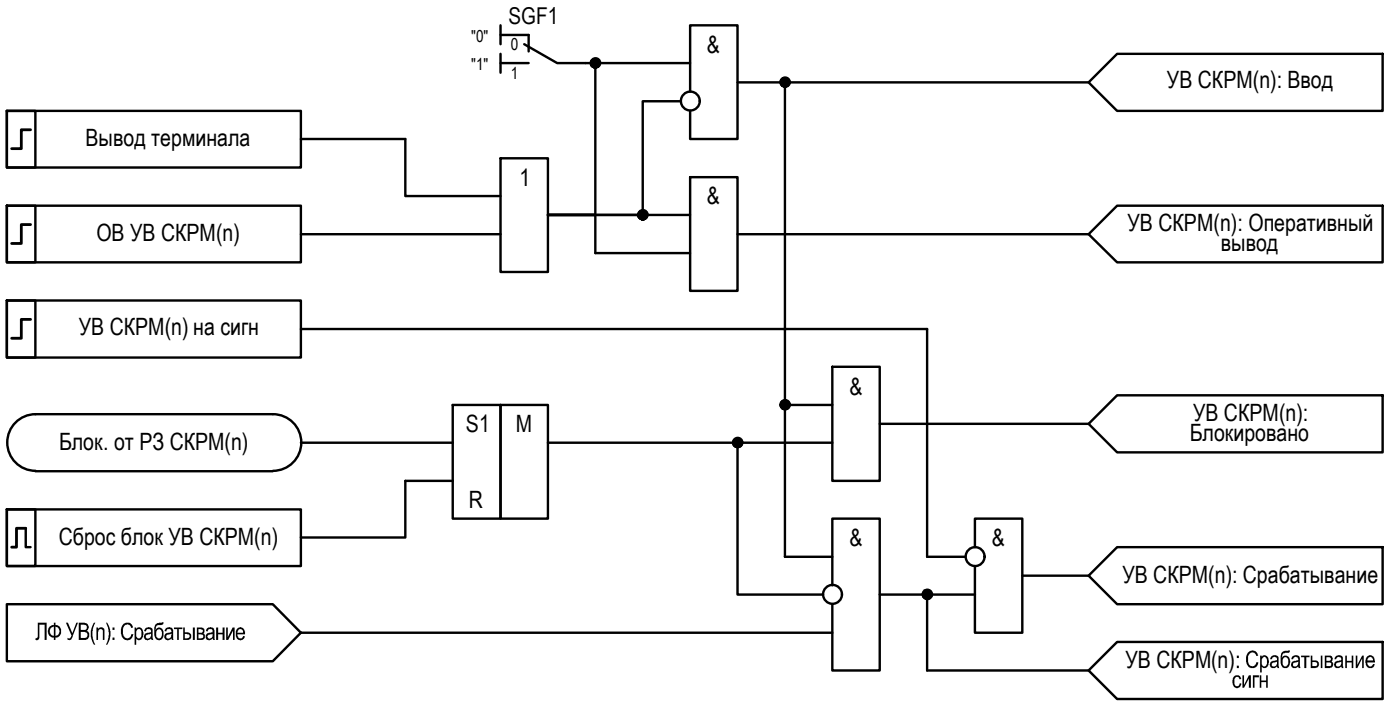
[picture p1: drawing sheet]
<svg xmlns="http://www.w3.org/2000/svg" width="148mm" height="75mm" viewBox="0 0 148 75" stroke-linecap="round" stroke-linejoin="round" font-family="sans-serif">
<g fill="none" stroke="#000" stroke-width=".25">
<path d="M.7 11.7h3v6h-3zM.7 11.7h31v6h-31zM31.7 14.6h11v6.1h10.1M52.8 16.7h4.9v12h-4.9zM52.8 3.7h2.9v1.7M52.8 6.6h2.9M52.8 2.7v2M52.8 5.7v2M55.2 4.7l3.5 1.9h14M62.7 6.6v20.1h10M71.7 10.7h-4v12h-10h15M72.7 9.7v-7h5v11.9h-5v-2.9"/>
<path d="M72.7 18.7h5v12h-5zM77.7 8.7h37M82.7 8.7v50h5M117.7 5.7h28v6h-28l-3-3zM.7 21.7h3v5.9h-3zM.7 21.7h31v5.9h-31zM.7 31.7h3v6h-3zM.7 31.7h31v6h-31zM31.7 24.7h21.1M31.7 34.7h66v24h4M62.7 22.7h-5h5M77.7 24.7h37"/>
<path d="M87.7 38.7h5v12h-5zM117.7 21.7h28v5.9h-28l-3-2.9zM.7 53.7h3v5.9h-3zM.7 53.7h31v5.9h-31zM3.7 43.6h25M3.7 49.7h25M3.7 43.6a2.98 2.98 0 0 0-2.9 3 2.98 2.98 0 0 0 2.9 3M28.8 43.6a2.98 2.98 0 0 1 3 3 2.98 2.98 0 0 1-3 3M31.7 46.7h16M42.7 50.7h5M57.7 46.7h30M82.7 42.7h5"/>
<path d="M92.7 44.7h22M102.7 57.7v-3h5v12h-5v-7.1M114.7 44.7l3-3h28v6h-28zM.7 63.7h28l3 3-3 3h-28zM87.7 61.7v-7h5v16h-5v-7M92.7 62.7h10M97.7 62.7v8h17M107.7 60.7h7M114.7 60.7l3-3h28v6h-28zM117.7 67.7h28v6h-28l-3-3z"/>
<circle cx="62.8" cy="6.6" r=".49"/>
<circle cx="72.8" cy="10.6" r=".99"/>
<circle cx="82.7" cy="8.7" r=".49"/>
<circle cx="67.8" cy="22.6" r=".49"/>
<circle cx="77.7" cy="46.6" r=".49"/>
<circle cx="82.7" cy="42.7" r=".49"/>
<circle cx="102.8" cy="58.7" r=".99"/>
<circle cx="87.7" cy="62.6" r=".99"/>
<circle cx="97.7" cy="62.6" r=".49"/>
</g>
<g fill="#000" stroke="#000" stroke-width=".11">
<path d="M62.4 6.3h.6zM62.6 7.2h.3zM62.6 6.2h.3zM62.7 6.2h.1zM82.4 8.3h.7zM82.6 8.2h.2zM67.4 22.3h.6zM67.6 23.2h.3zM67.7 22.2h.1zM77.3 47h.8zM77.6 47.2h.3zM77.6 46.2l.2-.1z"/>
<path d="M82.4 42.3h.7zM82.6 42.2h.2zM97.6 63.2h.2zM97.7 62.1h.1z"/>
<path d="M62.6 7.2h.2zM62.7 7.2h.1z"/>
<path d="M62.7 6.2h.2zM62.6 6.2h.3zM62.6 6.2h.3z"/>
<path d="M62.6 6.2h.4zM62.6 6.2h.4z"/>
<path d="M62.5 6.2h.5zM62.5 6.2h.5z"/>
<path d="M62.5 7.1h.5zM62.5 7.1l.4 .1zM62.6 7.2h.3z"/>
<path d="M62.5 6.2l.5 .1zM62.5 6.2l.5 .1zM62.4 6.3h.6z"/>
<path d="M62.5 7.1h.5zM62.5 7.1h.5z"/>
<path d="M62.4 6.3h.7zM62.4 6.3h.7z"/>
<path d="M62.4 7l.6 .1zM62.4 7l.6 .1z"/>
<path d="M62.4 7.1h.6zM62.4 7.1h.6z"/>
<path d="M62.4 6.3l.7 .1zM62.4 6.3l.7 .1z"/>
<path d="M62.4 7h.7zM62.4 7h.6z"/>
<path d="M62.3 6.4h.9zM62.3 6.4h.9z"/>
<path d="M62.3 7h.8zM62.3 7h.8z"/>
<path d="M62.3 6.4h.9zM62.3 6.4h.9z"/>
<path d="M62.3 6.4l.9 .1zM62.3 6.4l.9 .1z"/>
<path d="M62.3 6.9h.9zM62.3 6.9h.9z"/>
<path d="M62.3 6.9h.9zM62.3 6.9l.8 .1z"/>
<path d="M62.3 6.5h.9zM62.3 6.5h.9z"/>
<path d="M62.2 6.5l1 .1zM62.2 6.5l1 .1z"/>
<path d="M62.2 6.6h1zM62.2 6.6h1z"/>
<path d="M62.2 6.6h1zM62.2 6.6h1z"/>
<path d="M62.2 6.7l1 .1zM62.2 6.7l1 .1z"/>
<path d="M62.2 6.8h1zM62.2 6.8h1z"/>
<path d="M62.2 6.8l1 .1zM62.2 6.8l1 .1z"/>
<path d="M62.3 6.9h.9zM62.3 6.9h.9z"/>
<path d="M62.2 6.6l1 .1v-.1zM62.2 6.6l1 .1h-1z"/>
<path d="M82.6 9.1h.2zM82.6 9.1h.2zM82.6 9.1h.2z"/>
<path d="M82.6 8.2h.2zM82.6 8.2h.2z"/>
<path d="M82.6 8.2h.3zM82.6 8.2h.3z"/>
<path d="M82.6 8.2h.3zM82.5 8.2h.4z"/>
<path d="M82.6 9.1h.3zM82.6 9.1h.2z"/>
<path d="M82.5 8.2h.5zM82.5 8.2h.5z"/>
<path d="M82.5 9.1h.4zM82.5 9.1h.4z"/>
<path d="M82.5 8.2l.5 .1zM82.5 8.2l.5 .1z"/>
<path d="M82.5 9.1h.5zM82.5 9.1h.4z"/>
<path d="M82.4 8.3h.7zM82.4 8.3h.7z"/>
<path d="M82.4 9.1h.6zM82.4 9.1h.6z"/>
<path d="M82.4 8.3h.7zM82.4 8.3h.7zM82.3 8.3h.8z"/>
<path d="M82.4 9.1h.7zM82.4 9.1h.6z"/>
<path d="M82.3 8.3l.8 .1zM82.3 8.4h.8z"/>
<path d="M82.3 9h.8zM82.3 9h.8z"/>
<path d="M82.4 9h.7zM82.4 9l.7 .1z"/>
<path d="M82.3 8.4h.9zM82.3 8.4h.9z"/>
<path d="M82.3 8.9h.8zM82.3 8.9l.8 .1z"/>
<path d="M82.3 8.4l.9 .1zM82.3 8.4l.9 .1z"/>
<path d="M82.3 8.5h.9zM82.3 8.5h.9z"/>
<path d="M82.3 8.5l.9 .1zM82.3 8.5l.9 .1z"/>
<path d="M82.3 8.8h.9zM82.3 8.8h.9z"/>
<path d="M82.3 8.8l.9 .1zM82.3 8.8l.9 .1z"/>
<path d="M82.3 8.9h.9zM82.3 8.9h.8z"/>
<path d="M82.3 8.6h.9zM82.3 8.6h.9h-1z"/>
<path d="M82.2 8.6l1 .1zM82.2 8.6l1 .1z"/>
<path d="M82.2 8.7h1zM82.2 8.7h1z"/>
<path d="M82.2 8.7l1 .1zM82.2 8.7l1 .1z"/>
<path d="M82.3 8.8h.9zM82.3 8.8h.9z"/>
<path d="M67.6 23.2h.2zM67.7 23.2h.1z"/>
<path d="M67.7 22.2h.2zM67.6 22.2h.3z"/>
<path d="M67.6 22.2h.3zM67.6 22.2h.3z"/>
<path d="M67.6 22.2h.3zM67.6 22.2h.3z"/>
<path d="M67.6 23.2h.3zM67.6 23.2h.3z"/>
<path d="M67.5 22.2h.5zM67.5 22.2h.5z"/>
<path d="M67.5 23.1h.4zM67.5 23.1l.4 .1z"/>
<path d="M67.5 22.2l.5 .1zM67.5 22.2l.5 .1zM67.4 22.3h.6z"/>
<path d="M67.5 23.1h.5zM67.5 23.1h.4z"/>
<path d="M67.4 22.3h.7zM67.4 22.3h.7z"/>
<path d="M67.4 23l.6 .1zM67.4 23l.6 .1z"/>
<path d="M67.4 23.1h.6zM67.4 23.1h.6z"/>
<path d="M67.4 22.3l.7 .1zM67.4 22.3l.7 .1z"/>
<path d="M67.4 23h.7zM67.4 23h.6z"/>
<path d="M67.4 22.4h.8zM67.4 22.4h.8z"/>
<path d="M67.4 23h.7zM67.4 23h.7z"/>
<path d="M67.3 22.4h.9zM67.3 22.4h.9z"/>
<path d="M67.3 22.4l.9 .1zM67.3 22.4l.9 .1z"/>
<path d="M67.3 22.9h.9zM67.3 22.9h.9z"/>
<path d="M67.3 22.9h.9zM67.3 22.9l.8 .1z"/>
<path d="M67.3 22.5h.9zM67.3 22.5h.9z"/>
<path d="M67.2 22.5l1 .1zM67.2 22.5l1 .1z"/>
<path d="M67.2 22.6h1zM67.2 22.6h1z"/>
<path d="M67.2 22.8h1zM67.2 22.8h1z"/>
<path d="M67.2 22.8l1 .1zM67.2 22.8l1 .1z"/>
<path d="M67.3 22.9h.9zM67.3 22.9h.9z"/>
<path d="M67.2 22.6l1 .1zM67.2 22.6l1 .1z"/>
<path d="M67.2 22.7h1zM67.2 22.7h1z"/>
<path d="M67.2 22.7l1 .1v-.1zM67.2 22.7l1 .1h-1z"/>
<path d="M77.6 46.2h.3zM77.6 46.2h.3z"/>
<path d="M77.6 47.2h.2zM77.6 47.2h.2z"/>
<path d="M77.6 46.2h.3zM77.6 46.2h.3z"/>
<path d="M77.6 46.2h.3zM77.5 46.2h.4z"/>
<path d="M77.6 47.1h.3zM77.6 47.1l.3 .1z"/>
<path d="M77.5 46.2h.5zM77.5 46.2h.5z"/>
<path d="M77.5 47.1h.4zM77.5 47.1h.4z"/>
<path d="M77.5 46.2l.5 .1zM77.5 46.2l.5 .1z"/>
<path d="M77.5 47.1h.5zM77.5 47.1h.4z"/>
<path d="M77.4 46.3h.7zM77.4 46.3h.7z"/>
<path d="M77.4 47.1h.6zM77.4 47.1h.6z"/>
<path d="M77.4 46.3h.7zM77.4 46.3h.7z"/>
<path d="M77.4 47h.7zM77.4 47l.6 .1z"/>
<path d="M77.4 46.3l.7 .1zM77.4 46.3l.7 .1z"/>
<path d="M77.3 46.4h.9zM77.3 46.4h.9z"/>
<path d="M77.4 47h.7zM77.4 47h.7z"/>
<path d="M77.3 46.4h.9zM77.3 46.4h.9z"/>
<path d="M77.3 46.4l.9 .1zM77.3 46.4l.9 .1z"/>
<path d="M77.3 46.9h.9zM77.3 46.9h.9z"/>
<path d="M77.3 46.9h.9zM77.3 46.9l.8 .1zM77.3 47h.8z"/>
<path d="M77.3 46.5h.9zM77.3 46.5h.9z"/>
<path d="M77.3 46.5l.9 .1zM77.3 46.5l.9 .1z"/>
<path d="M77.3 46.8l.9 .1zM77.3 46.8l.9 .1z"/>
<path d="M77.3 46.9h.9zM77.3 46.9h.9z"/>
<path d="M77.3 46.6h.9zM77.2 46.6h1z"/>
<path d="M77.2 46.6l1 .1zM77.2 46.6l1 .1z"/>
<path d="M77.2 46.7h1zM77.2 46.7h1z"/>
<path d="M77.2 46.7h1zM77.2 46.7h1z"/>
<path d="M77.3 46.7l.9 .1v-.1zM77.3 46.7l.9 .1h-.9z"/>
<path d="M82.6 42.2h.2zM82.6 42.2h.2z"/>
<path d="M82.6 42.2h.3zM82.6 42.2h.3z"/>
<path d="M82.6 43.1h.2zM82.6 43.1h.2zM82.6 43.1l.2 .1z"/>
<path d="M82.6 42.2h.3zM82.5 42.2h.4z"/>
<path d="M82.6 43.1h.3zM82.6 43.1h.2z"/>
<path d="M82.5 42.2l.5 .1zM82.5 42.2l.5 .1z"/>
<path d="M82.5 43.1h.4zM82.5 43.1h.4z"/>
<path d="M82.5 42.3h.5zM82.4 42.3h.6z"/>
<path d="M82.5 43.1h.5zM82.5 43.1h.4z"/>
<path d="M82.4 42.3h.7zM82.4 42.3h.7z"/>
<path d="M82.4 43.1h.6zM82.4 43.1h.6z"/>
<path d="M82.4 42.3h.7zM82.4 42.3h.7zM82.3 42.3h.8z"/>
<path d="M82.4 43.1h.7zM82.4 43.1h.6z"/>
<path d="M82.3 42.3l.8 .1zM82.3 42.4h.8z"/>
<path d="M82.3 43h.8zM82.3 43h.8z"/>
<path d="M82.4 43h.7zM82.4 43l.7 .1z"/>
<path d="M82.3 42.4h.9zM82.3 42.4h.9z"/>
<path d="M82.3 42.9h.8zM82.3 42.9l.8 .1z"/>
<path d="M82.3 42.4l.9 .1zM82.3 42.4l.9 .1z"/>
<path d="M82.3 42.5h.9zM82.3 42.5h.9z"/>
<path d="M82.3 42.5l.9 .1v-.1zM82.3 42.5l.9 .1h-.9z"/>
<path d="M82.3 42.8h.9zM82.3 42.8h.9z"/>
<path d="M82.3 42.8l.9 .1zM82.3 42.8l.9 .1z"/>
<path d="M82.3 42.9h.9zM82.3 42.9h.8z"/>
<path d="M82.3 42.6h.9zM82.3 42.6h.9z"/>
<path d="M82.2 42.6l1 .1zM82.2 42.6l1 .1z"/>
<path d="M82.2 42.7h1zM82.2 42.7h1z"/>
<path d="M82.2 42.7l1 .1zM82.2 42.7l1 .1z"/>
<path d="M82.3 42.8h.9zM82.3 42.8h.9z"/>
<path d="M97.6 63.2h.2zM97.7 63.2h.1z"/>
<path d="M97.7 62.1l.1 .1zM97.7 62.1l.1 .1z"/>
<path d="M97.6 62.2h.3zM97.6 62.2h.3z"/>
<path d="M97.6 62.2h.3zM97.5 62.2h.4z"/>
<path d="M97.6 63.1h.3zM97.6 63.1l.2 .1z"/>
<path d="M97.5 62.2h.5zM97.5 62.2h.5z"/>
<path d="M97.5 63.1h.4zM97.5 63.1h.4z"/>
<path d="M97.5 62.2l.5 .1zM97.5 62.2l.5 .1z"/>
<path d="M97.5 63.1h.5zM97.5 63.1h.4z"/>
<path d="M97.5 62.3h.5zM97.4 62.3h.6z"/>
<path d="M97.5 63.1h.5zM97.5 63.1h.5z"/>
<path d="M97.4 62.3h.7zM97.4 62.3h.7z"/>
<path d="M97.4 63h.6zM97.4 63l.6 .1z"/>
<path d="M97.4 62.3l.7 .1zM97.4 62.3l.7 .1z"/>
<path d="M97.4 63h.7zM97.4 63h.6z"/>
<path d="M97.3 62.4h.8zM97.3 62.4h.8z"/>
<path d="M97.3 62.4h.9zM97.3 62.4h.9z"/>
<path d="M97.3 63h.8zM97.3 63h.8z"/>
<path d="M97.3 62.4l.9 .1zM97.3 62.4l.9 .1z"/>
<path d="M97.3 62.5h.9zM97.2 62.5h1z"/>
<path d="M97.3 62.9h.9zM97.3 62.9h.9z"/>
<path d="M97.3 62.9h.9zM97.3 62.9l.8 .1zM97.3 63h.8zM97.3 63h.8z"/>
<path d="M97.2 62.5l1 .1zM97.2 62.5l1 .1z"/>
<path d="M97.2 62.6h1zM97.2 62.6h1z"/>
<path d="M97.2 62.6l1 .1zM97.2 62.6l1 .1z"/>
<path d="M97.2 62.7h1zM97.2 62.7h1z"/>
<path d="M97.2 62.7h1zM97.2 62.7h1z"/>
<path d="M97.2 62.7l1 .1v-.1zM97.2 62.7l1 .1h-1z"/>
<path d="M97.2 62.8h1zM97.2 62.8l1 .1z"/>
</g>
<path d="M3.2 13.7h-1v2h-1M3.2 23.7h-1v2h-1M3.2 33.7h-1v1.9h-1M2.7 55.7h-1v2h-.5" fill="none" stroke="#000" stroke-width=".3"/>
<g fill="#000">
<path d="M4 65.6h.9v1.8h-.2v-1.6h-.5v1.1a.35 .35 0 0 1-.1 .4 .35 .35 0 0 1-.4 .1l.1-.2h.1l.1-.1zM6.9 65.6h.3l.4 1.1 .4-1.1h.2l-.5 1.4a.37 .37 0 0 1-.2 .4 .37 .37 0 0 1-.4 0v-.2l.3 .1 .1-.3zM10.2 66.1h.1v.2a.38 .38 0 0 1 .5-.2 .38 .38 0 0 1 .2 .5v.8h-.2v-.8a.27 .27 0 0 0-.2-.3 .27 .27 0 0 0-.3 .3v.8h-.1zM11.2 65.6l.1 .1 .3 .8v.8l-.3 .6h-.1l.2-.7 .1-.6-.1-.5zM13 65.8a.58 .58 0 0 1 .6-.2 .58 .58 0 0 1 .4 .5l-.2 .1a.46 .46 0 0 0-.5-.4 .46 .46 0 0 0-.3 .6v.4a.42 .42 0 0 0 .4 .5 .42 .42 0 0 0 .4-.5h.3l-.3 .5a.66 .66 0 0 1-.7 .1 .66 .66 0 0 1-.4-.6v-.5zM18.3 66.1h.9v.2h-.4v1.1h-.1v-1.1h-.4zM22.8 66.1h.2v.6h.5v-.6h.2v1.3h-.2v-.6h-.5v.6h-.2zM23.8 66.1h.2v1l.5-1h.2v1.3h-.1v-.9l-.6 .9h-.2zM130 71.4a.46 .46 0 0 1 .4-.2 .46 .46 0 0 1 .4 .3l-.2 .1a.29 .29 0 0 0-.3-.3 .29 .29 0 0 0-.2 .4 .42 .42 0 0 0 .4 .6l.1-.3h.2v.1a.45 .45 0 0 1-.5 .4 .45 .45 0 0 1-.4-.5v-.3zM130.9 71.2h.2v1l.5-1h.2v1.3h-.2v-1l-.5 1h-.2zM132 71.2h.7v.2h-.5v1.1h-.2zM131.5 68.8l.1-.1a.61 .61 0 0 1 1 .4h-.2v-.1a.46 .46 0 0 0-.6-.2 .46 .46 0 0 0-.3 .6l.1 .4a.42 .42 0 0 0 .4 .4 .42 .42 0 0 0 .4-.4l.2 .1a.62 .62 0 0 1-.6 .5 .62 .62 0 0 1-.6-.6l-.1-.6z"/>
<path d="M132.8 71.2h.1v.5h.5v-.5h.2v1.3h-.2v-.6h-.5v.6h-.1zM137.1 69.1h.9v.2h-.3v1.1h-.2v-1.1h-.4zM141.8 69.1h.1v.5h.6v-.5h.1v1.3h-.1v-.6h-.6v.6h-.1zM142.9 69.1h.1v1l.6-1h.1v1.3h-.1v-1l-.6 1h-.1z"/>
<path d="M5.2 66l.3-.1h.2v-.3h.1v.3a.66 .66 0 0 1 .6 .5 .66 .66 0 0 1-.3 .7l-.3 .1v.2h-.1v-.2l-.2-.1a.71 .71 0 0 1-.3-1.1zM5.8 66l.1 1a.5 .5 0 0 0 .4-.5 .5 .5 0 0 0-.5-.5zM5.4 66.1a.53 .53 0 0 0 .3 .9v-1z"/>
<path d="M11.9 66.1h.2v.3h-.2zM11.9 67.2h.2v.2h-.2z"/>
<path d="M14.2 66.1h.2v.2a.4 .4 0 0 1 .4-.1 .4 .4 0 0 1 .3 .4v.3a.43 .43 0 0 1-.2 .5 .43 .43 0 0 1-.5-.1v.6h-.2zM14.5 66.3a.72 .72 0 0 0 .1 1 .42 .42 0 0 0 .3-.6l-.1-.4z"/>
<path d="M15.3 66.3l.1-.1a.43 .43 0 0 1 .5-.1 .43 .43 0 0 1 .2 .5v.7l.1 .1h-.2l-.1-.1a.41 .41 0 0 1-.5 .1 .41 .41 0 0 1-.2-.5 .41 .41 0 0 1 .5-.2 .21 .21 0 0 0 .2-.3 .21 .21 0 0 0-.3-.1l-.2 .1v.1h-.2zM15.5 66.9a.24 .24 0 0 0 0 .4 .24 .24 0 0 0 .3-.2l.1-.3z"/>
<path d="M16.4 65.8l.2-.1 .6-.1a.43 .43 0 0 1-.6 .3l-.2 .1v.4a.47 .47 0 0 1 .6-.2 .47 .47 0 0 1 .2 .6v.2a.49 .49 0 0 1-.5 .5 .49 .49 0 0 1-.4-.5v-.9zM16.6 66.4l-.1 .3a.4 .4 0 0 0 .3 .6 .55 .55 0 0 0-.1-1z"/>
<path d="M17.4 66.3a.45 .45 0 0 1 .6-.2 .45 .45 0 0 1 .2 .5l.1 .8h-.2v-.1h-.1a.39 .39 0 0 1-.7-.2 .39 .39 0 0 1 .5-.4 .18 .18 0 0 0 .3-.1 .18 .18 0 0 0-.1-.3h-.3l-.2 .2h-.1zM17.6 66.9a.25 .25 0 0 0 .1 .4 .25 .25 0 0 0 .3-.3l.1-.2z"/>
<path d="M19.3 66.1h.2v.5h.2a.4 .4 0 0 1 .5 .4 .4 .4 0 0 1-.5 .4h-.4zM19.5 66.8v.5h.1a.22 .22 0 0 0 .3-.2 .22 .22 0 0 0-.1-.3zM20.3 66.1h.2v1.3h-.2z"/>
<path d="M20.7 66.1h.5a.35 .35 0 0 1 .4 .2 .35 .35 0 0 1-.2 .5 .36 .36 0 0 1 .2 .4 .36 .36 0 0 1-.4 .2h-.5zM20.9 66.3v.4h.2a.18 .18 0 0 0 .3-.2 .18 .18 0 0 0-.2-.2zM20.9 66.8v.5h.3a.22 .22 0 0 0 .2-.3 .22 .22 0 0 0-.3-.2z"/>
<path d="M21.8 66.2a.44 .44 0 0 1 .6-.1 .44 .44 0 0 1 .2 .5l.1 .8h-.2l-.1-.1-.1 .1a.4 .4 0 0 1-.6-.3 .4 .4 0 0 1 .5-.4 .21 .21 0 0 0 .2-.3 .21 .21 0 0 0-.3-.1l-.2 .2h-.2zM22 66.9a.23 .23 0 0 0 0 .4 .23 .23 0 0 0 .4-.2v-.3z"/>
<path d="M24.9 66.3l.1-.1a.51 .51 0 0 1 .6 0 .51 .51 0 0 1 .2 .6h-.8a.36 .36 0 0 0 .2 .4 .36 .36 0 0 0 .3 0l.1-.2 .2 .1a.51 .51 0 0 1-.6 .3 .51 .51 0 0 1-.3-.6zM25.1 66.3l-.1 .4h.6a.31 .31 0 0 0-.1-.3 .31 .31 0 0 0-.4-.1z"/>
<path d="M130.3 69.1h.3v.2h-.3zM130.3 70.1h.3v.3h-.3z"/>
<path d="M132.8 69.1h.2v.2a.35 .35 0 0 1 .4-.3 .35 .35 0 0 1 .2 .4l.1 .5-.1 .2a.34 .34 0 0 1-.3 .3 .34 .34 0 0 1-.3-.2v.7h-.2zM133.2 69.2a.71 .71 0 0 0 0 1 .48 .48 0 0 0 .3-.6l-.1-.3z"/>
<path d="M133.9 69.3v-.1a.44 .44 0 0 1 .6-.2 .44 .44 0 0 1 .2 .5v.7l.1 .2h-.2v-.2a.41 .41 0 0 1-.5 .2 .41 .41 0 0 1-.3-.5 .41 .41 0 0 1 .5-.3 .22 .22 0 0 0 .2-.2 .22 .22 0 0 0-.3-.1l-.2 .2h-.1zM134.1 69.9a.23 .23 0 0 0 0 .3 .23 .23 0 0 0 .4-.1l.1-.1v-.3z"/>
<path d="M135 68.8h.1a.59 .59 0 0 1 .7-.2l.1-.1a.3 .3 0 0 1-.1 .3 .3 .3 0 0 1-.3 0 .38 .38 0 0 0-.4 .5 .45 .45 0 0 1 .5-.2 .45 .45 0 0 1 .3 .5v.3a.49 .49 0 0 1-.5 .5 .49 .49 0 0 1-.4-.6zM135.3 69.3l-.1 .4a.35 .35 0 0 0 0 .4 .35 .35 0 0 0 .4 .1l.2-.3a.41 .41 0 0 0-.1-.5 .41 .41 0 0 0-.4-.1z"/>
<path d="M136.2 69.1h.1a.45 .45 0 0 1 .5 0 .45 .45 0 0 1 .2 .5v.8h-.1l-.1-.2a.41 .41 0 0 1-.6 .2 .41 .41 0 0 1-.1-.6l.3-.2h.2a.22 .22 0 0 0 .2-.2 .22 .22 0 0 0-.3-.2l-.2 .3h-.2zM136.3 69.9a.26 .26 0 0 0 .2 .3 .26 .26 0 0 0 .3-.3v-.2z"/>
<path d="M138.1 69.1h.2v.5h.3a.4 .4 0 0 1 .4 .4 .4 .4 0 0 1-.4 .4h-.5zM138.3 69.8v.4h.2a.22 .22 0 0 0 .3-.2 .22 .22 0 0 0-.3-.2zM139.2 69.1h.2v1.3h-.2z"/>
<path d="M139.6 69.1h.4a.37 .37 0 0 1 .4 .2 .37 .37 0 0 1-.1 .4 .38 .38 0 0 1 .2 .5 .38 .38 0 0 1-.4 .2h-.5zM139.8 69.3v.3h.2a.2 .2 0 0 0 .3-.2 .2 .2 0 0 0-.3-.1zM139.8 69.8v.4h.2a.2 .2 0 0 0 .3-.2 .2 .2 0 0 0-.3-.2z"/>
<path d="M140.7 69.3l.1-.1a.42 .42 0 0 1 .5-.2 .42 .42 0 0 1 .2 .5v.7l.1 .2h-.2v-.2a.41 .41 0 0 1-.6 .2 .41 .41 0 0 1-.2-.5 .41 .41 0 0 1 .5-.3 .22 .22 0 0 0 .3-.2 .22 .22 0 0 0-.3-.2l-.3 .3h-.2zM140.9 69.9a.23 .23 0 0 0 0 .3 .23 .23 0 0 0 .3-.1l.2-.1v-.3z"/>
<path d="M144.1 69.2a.52 .52 0 0 1 .6 0 .52 .52 0 0 1 .2 .5v.1h-.8a.31 .31 0 0 0 .2 .4 .31 .31 0 0 0 .4-.2h.2a.49 .49 0 0 1-.6 .4 .49 .49 0 0 1-.4-.6v-.4zM144.3 69.3l-.2 .3h.6l-.1-.3-.2-.1z"/>
</g>
<!-- layer: 0 -->
<path d="M2.7 55.7v2h.5M42.7 50.7v5.9h-11M47.7 42.7h5.1v12h-5.1zM52.8 42.7h4.9v12h-4.9zM77.7 46.7v16h9M31.7 66.7h56" fill="none" stroke="#000" stroke-width=".25"/>
<g font-size="2.5">
<text x="74.5" y="5.5">&amp;</text>
<text x="123" y="9.3">УВ СКРМ(n): Ввод</text>
<text x="9" y="15.4">Вывод терминала</text>
<text x="54.7" y="19.6">1</text>
<text x="74.5" y="21.5">&amp;</text>
<text x="10.2" y="25.4">ОВ УВ СКРМ(n)</text>
<text x="118.8" y="24.4">УВ СКРМ(n): Оперативный</text>
<text x="128.7" y="26.5">вывод</text>
<text x="8.3" y="35.3">УВ СКРМ(n) на сигн</text>
<text x="89.5" y="41.6">&amp;</text>
<text x="6.2" y="47.4">Блок. от РЗ СКРМ(n)</text>
<text x="49.1" y="45.6">S1</text>
<text x="54.4" y="45.6">М</text>
<text x="125.4" y="46.5">Блокировано</text>
<text x="125.7" y="44.4">УВ СКРМ(n):</text>
<text x="49.4" y="53.6">R</text>
<text x="6.2" y="57.4">Сброс блок УВ СКРМ(n)</text>
<text x="89.5" y="57.6">&amp;</text>
<text x="104.5" y="57.6">&amp;</text>
<text x="118.3" y="61.4">УВ СКРМ(n): Срабатывание</text>
<text x="9.4" y="67.4">(n):</text>
<text x="118.6" y="70.4">УВ СКРМ(n)</text>
</g>
<text font-size="2.4" x="53.6" y="2.5">SGF1</text>
<g font-size="1.7">
<text x="49.7" y="4.4">&quot;0&quot;</text>
<text x="53.9" y="5.3">0</text>
<text x="49.7" y="7.4">&quot;1&quot;</text>
<text x="53.9" y="8.3">1</text>
</g>
</svg>
